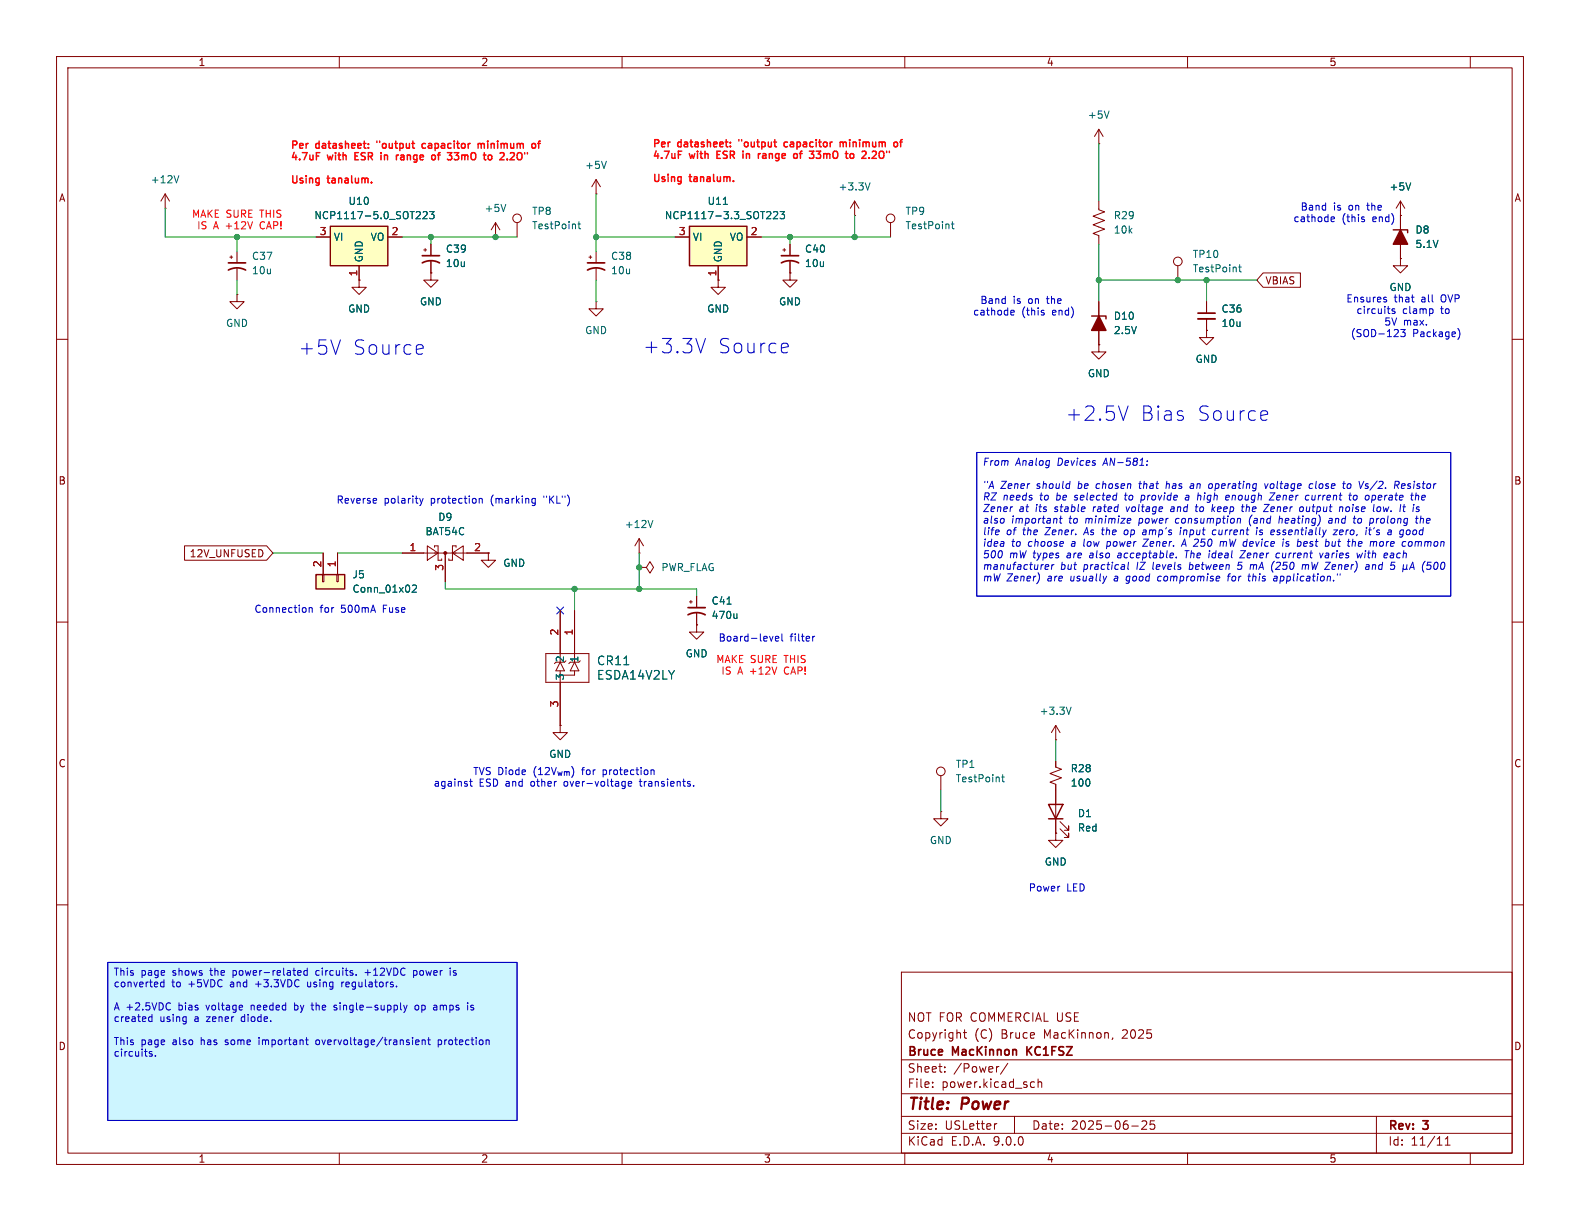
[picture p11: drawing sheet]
<svg xmlns="http://www.w3.org/2000/svg" width="279mm" height="216mm" viewBox="0 0 279 216" stroke-linecap="round" stroke-linejoin="round" font-family="sans-serif">
<g fill="none" stroke="#840000" stroke-width=".18">
<path d="M10 10h259.4v195.9h-259.4zM12 12h255.4v191.9h-255.4zM60 10v2M110 10v2M160 10v2M210 10v2M260 10v2M10 60h2M267.4 60h2M10 110h2M267.4 110h2M10 160h2"/>
<path d="M159.4 171.9h108v32h-108zM267.4 160h2M159.4 197.4h108M159.4 193.4h108M159.4 187.4h108M164.9 192.1v.2M164.9 191.4v.1M167.1 189.4v.2M167.1 188.7v.1M170.4 182.6h.5M170.6 182.1v1.3l.3 .2M176.3 198.7l-.3 .1"/>
<path d="M176.6 188.6l-.2 .1M178.2 188l-1.3 1.9M179.4 197.4v3M182.5 191.3l.4 .1M182.9 192.2l-.4 .1M183.6 191.4l.2-.1 .3 .1 .1 .9M183.6 190.8v1.5M196.8 183.5l-.2 .3M200.1 199.1h1.2M201.9 198.3l.6-.1 .2 .1 .1 .3-.9 1.1h.9M204.1 198.2h-.7v.7l.2-.1h.5l.1 .2-.1 .5-.2 .2-.5-.2M243.4 197.4v6.5"/>
<path d="M60 203.9v2M110 203.9v2M159.4 200.4h108M160 203.9v2M210 203.9v2M255.6 202.5h.8M255.6 201.4l.4-.4v1.5M260 203.9v2"/>
</g>
<path d="M181.6 185.1v1.5M182.5 185.1l-.9 .8" fill="none" stroke="#840000" stroke-width=".3"/>
<path d="M19 170.2h72.4v27.9h-72.4z" fill="#cdf5ff"/>
<g fill="none" stroke="#840000" stroke-width=".18">
<path d="M91.4 39.4v2.5M194.3 35.6v1.5l1 .4-2 .7 2 .8-2 .8 2 .7-2 .8 1 .4v1.5M247.6 38.1h.1M247.6 35.6v10.1M247.6 35.6l-.7 1.2M247.6 35.6l.8 1.2M40.6 45.5h.5M40.9 45.2v.5M41.9 52.1v1.2h1.3l-1.3 1.3-1.3-1.3h1.3M41.9 52.1h.1M41.9 44.5v2M41.9 47.5v2"/>
<path d="M105.4 53.3v1.3h1.3l-1.3 1.3-1.3-1.3h1.3M105.4 53.3h.1M127 49.5v1.3h1.3l-1.3 1.3-1.3-1.3h1.3M127 49.5h.1M139.7 48.3v1.2h1.3l-1.3 1.3-1.3-1.3h1.3M139.7 48.3h.1M194.3 53.3v7.7M208.3 47v2.5M213.4 58.4v1.3h1.2l-1.2 1.3-1.3-1.3h1.3M213.4 58.4h.1M213.4 53.3v2.1M213.4 56.4v2"/>
<path d="M247.6 45.7v1.3h1.3l-1.3 1.3-1.2-1.3h1.2M247.6 45.7h.1M71.1 97.8h15.3M75.6 96.5l1.9 1.3-1.9 1.3zM76.8 96.8v-.3h.7v2.6h.6v-.3M78.7 97.8v5.1M80 97.8l1.9-1.3v2.6zM80.6 96.8v-.3h-.6v2.6h-.6v-.3M96.5 115.6h7.6v5.1h-7.6zM98.3 117.1l-.3 .2M99.1 108v9.1M99.1 118.6v9.7"/>
<path d="M99.1 117.1l.7 1.5h-1.5zM100.8 117.1l-.2 .2M101.6 108v9.1M101.6 118.6v.8h-2.5M101.6 117.1l.8 1.5h-1.6zM121.9 106.4h.5M122.2 106.2v.5M123.2 110.5v1.3h1.3l-1.3 1.2-1.3-1.2h1.3M123.2 110.5h.1M123.2 105.4v2M123.2 108.5v2M99.1 128.3v1.2h1.2l-1.2 1.3-1.3-1.3h1.3"/>
<path d="M99.1 128.3h.1M166.4 137.2v2.5M186.7 130.8h.1M186.7 134.6v1l1 .4-2 .8 2 .7-2 .8 1 .4v8.6M186.7 128.3l-.8 1.2M186.7 128.3l.8 1.2M186.7 128.3v2.5M186.7 147.3v1.3h1.3l-1.3 1.3-1.3-1.3h1.3M186.7 147.3h.1M187.5 146.6l1.5 1.5v-.8v.8h-.8M187.5 145.3l1.5 1.5v-.7v.7h-.8"/>
<circle cx="91.4" cy="38.6" r=".76"/>
<circle cx="208.3" cy="46.2" r=".76"/>
<circle cx="166.4" cy="136.4" r=".76"/>
</g>
<path d="M40.4 47.8a3.2 3.2 0 0 1 3 0M40.4 46.5h3M211.8 55.4h3.1M121.7 108.7a3.2 3.2 0 0 1 3 0M121.7 107.4h3" fill="none" stroke="#840000" stroke-width=".3"/>
<path d="M102.2 39.6h.5M102.4 39.2v1.1l.3 .2M249.5 32.3l-.5 1.3M219 47.2h.5M219.2 46.8v1.1l.3 .2M128.6 106.8h.7M130.3 108.5v.9M130.3 109.2l-.2 .2M177.1 137.4h.5M177.3 137v1.1l.3 .1M189.4 125l-.4 1.3" fill="none" stroke="#006464" stroke-width=".18"/>
<path d="M193 55.9h2.6v.5M246.4 40.6h2.5v.5M185.4 142.2h2.6l-1.3 2.6zM185.4 144.8h2.6" fill="none" stroke="#840000" stroke-width=".25"/>
<g fill="#840000" stroke="#840000" stroke-width=".25">
<path d="M247.6 40.6l1.3 2.6h-2.5z"/>
<path d="M194.3 55.9l1.3 2.5h-2.6z"/>
</g>
<path d="M211.8 56.4h3.1" fill="none" stroke="#840000" stroke-width=".33"/>
<circle cx="78.7" cy="97.8" r=".25" fill="#840000" stroke="#840000" stroke-width=".18"/>
<path d="M55.9 101.6h5.1v2.5h-5.1z" fill="#ffffc2"/>
<path d="M55.9 101.6h5.1v2.5h-5.1z" fill="none" stroke="#840000" stroke-width=".25"/>
<path d="M57.1 97.8v3.8M59.7 97.8v3.8M57 101.6h.3v1.3h-.3zM59.6 101.6h.2v1.3h-.2zM166.4 143.5v1.3h1.2l-1.2 1.3-1.3-1.3h1.3M166.4 143.5h.1" fill="none" stroke="#840000" stroke-width=".18"/>
<path d="M72.9 103.6l.5-.2 .2 .4-.7 .9h.7" fill="none" stroke="#006464" stroke-width=".18"/>
<path d="M58.4 40h10.2v7h-10.2z" fill="#ffffc2"/>
<path d="M58.4 40h10.2v7h-10.2z" fill="none" stroke="#840000" stroke-width=".25"/>
<g fill="none" stroke="#840000" stroke-width=".18">
<path d="M29.2 36.8h.1M29.2 34.3l-.8 1.3M29.2 34.3l.8 1.3M29.2 34.3v2.5M87.6 39.4l-.7 1.2M87.6 39.4l.8 1.2M87.6 39.4v2.5M151.1 38.1h.1M151.1 35.6l-.7 1.2M151.1 35.6l.8 1.2M151.1 35.6v2.5M157.5 39.4v2.5"/>
<path d="M194.3 25.4h.1M194.3 22.9l-.8 1.2M194.3 22.9l.8 1.2M194.3 22.9v2.5M55.9 41.9h2.5M63.5 49.5v1.3h1.3l-1.3 1.3-1.3-1.3h1.3M63.5 49.5h.1M63.5 47v2.5M68.6 41.9h2.5M74.9 44.2h.5M75.2 43.9v.6M76.2 48.3v1.2h1.3l-1.3 1.3-1.3-1.3h1.3"/>
<path d="M76.2 48.3h.1M76.2 43.2v2M76.2 46.2v2.1M87.6 41.9h.1M138.4 44.2h.5M138.7 43.9v.6M139.7 43.2v2M139.7 46.2v2.1M194.3 61v1.2h1.3l-1.3 1.3-1.3-1.3h1.3M194.3 61h.1M86.4 97.8v1.3h1.2l-1.2 1.2-1.3-1.2h1.3M86.4 97.8h.1"/>
<path d="M113 97.8h.1M113 95.3l-.7 1.2M113 95.3l.8 1.2M113 95.3v2.5M113 100.3h1.3l.6-1 .7 1-.7 1-.6-1M113 100.3h.1"/>
<circle cx="157.5" cy="38.6" r=".76"/>
</g>
<path d="M196.1 19.6l-.4 1.3M31.6 31.1l-.4 1.2M73.6 38.7h.7M74.3 37.5v.5M74.8 37.5l.5-.1 .2 .4-.7 .9h.7M76 37.4h.8l-.5 .5 .4 .1v.6l-.2 .1-.5-.1M89.4 36.1l-.4 1.3M153.9 32.3l-.5 1.3M168.2 39.6h.5M168.4 39.2v1.1l.3 .2M115.4 92l-.4 1.3" fill="none" stroke="#006464" stroke-width=".18"/>
<path d="M74.7 46.5a3.2 3.2 0 0 1 3 0M74.7 45.2h3M138.2 46.5a3.2 3.2 0 0 1 3 0M138.2 45.2h3" fill="none" stroke="#840000" stroke-width=".3"/>
<path d="M121.9 40h10.2v7h-10.2z" fill="#ffffc2"/>
<path d="M121.9 40h10.2v7h-10.2z" fill="none" stroke="#840000" stroke-width=".25"/>
<g fill="none" stroke="#840000" stroke-width=".18">
<path d="M105.4 34.3h.1M105.4 31.8v2.5M105.4 31.8l-.8 1.2M105.4 31.8l.8 1.2M247.6 38.1h.1M247.6 38.1v2.5M55.9 41.9h2.5M63.5 49.5h.1M63.5 47v2.5M68.6 41.9h2.5M76.2 48.3h.1M76.2 43.2v2"/>
<path d="M76.2 46.2v2.1M104.1 45.5h.5M104.4 45.2v.5M105.4 44.5v2M105.4 47.5v2M119.4 41.9h2.5M127 49.5h.1M127 47v2.5M132.1 41.9h2.5M139.7 48.3h.1M139.7 43.2v2M139.7 46.2v2.1"/>
<path d="M194.3 53.3v2.6M194.3 58.4v2.6M213.4 58.4h.1M213.4 53.3v2.1M213.4 56.4v2M223.4 48.3h6.6v2.5h-6.6l-1.2-1.3zM247.6 45.7h.1M247.6 43.2v2.5M194.3 61h.1M32.6 96.5h14.5l1.2 1.3-1.2 1.3h-14.5zM57.1 97.8v3.8M59.7 97.8v3.8"/>
<path d="M71.1 97.8h3.8M78.7 97.8v5.1M82.5 97.8h3.9M86.4 97.8h.1M99.1 108v7.6M101.6 108v7.6M123.2 110.5h.1M123.2 105.4v2M123.2 108.5v2M99.1 128.3h.1M99.1 120.7v7.6M186.7 134.6v1"/>
<path d="M186.7 138.7v3.5M186.7 147.3h.1M186.7 144.8v2.5"/>
</g>
<g fill="none" stroke="#006464" stroke-width=".18">
<path d="M73.6 38.7h.7M74.3 37.5v.5M74.8 37.5l.5-.1 .2 .4-.7 .9h.7M76 37.4h.8l-.5 .5 .4 .1v.6l-.2 .1-.5-.1M107.2 28.5l-.4 1.3M127.9 36.1h.7M135.5 38.7h.8M136.3 37.5v.5M136.8 37.5l.5-.1 .2 .4-.8 .9h.8M137.9 37.4h.8l-.4 .5 .4 .1v.6l-.2 .1-.6-.1M249.5 32.3l-.5 1.3M72.9 103.6l.5-.2 .2 .4-.7 .9h.7"/>
<path d="M128.6 106.8h.7M130.3 108.5v.9M130.3 109.2l-.2 .2"/>
</g>
<path d="M103.9 47.8a3.2 3.2 0 0 1 3 0M103.9 46.5h3" fill="none" stroke="#840000" stroke-width=".3"/>
<g fill="none" stroke="#009600" stroke-width=".18">
<path d="M29.2 36.8v5.1h26.7M105.4 34.3v10.2M151.1 38.1v3.8M194.3 25.4v10.2M41.9 41.9v2.6M41.9 49.5v2.6M71.1 41.9h20.3M76.2 41.9v1.3M105.4 41.9h14M105.4 49.5v3.8M134.6 41.9h22.9M139.7 41.9v1.3"/>
<path d="M194.3 49.5h27.9M194.3 43.2v10.1M213.4 49.5v3.8M48.3 97.8h8.8M59.7 97.8h11.4M113 97.8v6.3M78.7 102.9v1.2h44.5v1.3M101.6 104.1v3.9M166.4 139.7v3.8M186.7 130.8v3.8"/>
</g>
<path d="M98.5 107.3l1.2 1.3M99.7 107.3l-1.2 1.3" fill="none" stroke="#000084" stroke-width=".18"/>
<g fill="none" stroke="#0000c2" stroke-width=".18">
<path d="M235.4 39.1h.5M235.4 38.4h.4l.2 .3-.6 .1M241.1 38.8l.2 .2-.2 .2M241.1 38.4h.2M124.8 59.8l-.9 2.6M178.8 55.6h.5M178.8 54.9h.4l.1 .3-.6 .1M184.5 55.3l.2 .2-.2 .2M184.5 54.9h.1M244.9 53h.3v.2l-.2 .2h-.2M244.9 52.6h.3M246.6 54.7l-.3-.1-.1 .2v.2l.4 .1v.3h-.4"/>
<path d="M248.5 58.3l-.4 .4 .3 .2v.5l-.2 .1-.5-.1M253.2 54.6l.2 .2v.4l-.2 .2M257.8 58.1a1.46 1.46 0 0 1 0 1.9M74.5 60.9l.2 .2 .1 .5-1.2 .2M74.7 62.5l-.2 .1M139 60.7l.3 .1 .1 .5-1.2 .2M139.3 62.3l-.3 .1M199.5 71.8l-.9 2.5M223.8 72.6l.2 .2 .2 .4-1.2 .3M224 74.2l-.2 .1M66.5 88.2l.1 .2-.6 .2M74.2 88.1l.3 .9"/>
<path d="M74.5 89l-.3 .4M74.8 88.1l-.3 .9M84.7 88.1v.9M84.7 88.2l.2-.1 .3 .1 .1 .8M94.3 88.1l.4 .1M94.7 88.1v1.1l-.3 .2M94.7 88.9l-.4 .1M172.7 80h83.8v25.4h-83.8zM176.5 93.7l.2 .3-.6 .1M177.5 91.8v.5M186 99.8l-.1 .9M186.1 100l-.1 .1"/>
<path d="M187.4 91.7h.4M187.6 91.2l-.1 1.1 .2 .2M192.2 93.3l-.6 1.3M195.7 96.5l.1 .1M195.8 95.8l-.1 1.2M197.8 98.2l-.2 .1 .2 .3M198.8 87.6h.5M199.1 87.1l-.2 1.1 .3 .2M199.1 89.6l.2 .9 .5-.9M199.3 93.7l-.3 .1-.2 .1v.5l.4 .2M199.6 99.4l-.2 1.1 .2 .2M199.8 92.4l-.1 .1"/>
<path d="M200 91.8v.2l-.7 .1M201.4 85.5h.5M201.6 85.1l-.1 1.1 .3 .2M201.8 88.4h.3M201.9 87.6l-.2 1.2M202.2 95.3h.9l-1 1.3h.8M202.2 87.6h-.3M202.6 94.5l-.4 .1M202.7 94l-.5 .1M202.8 82.2v.1M202.9 81.5v.1M206.3 85.1l-.1 1.3"/>
<path d="M206.6 85.5l-.3 .1M207.5 90h-.3l-.2 .2v.2l.4 .1M208 98.5v.1M208 91.7l-.2 .6 .3 .2M208.8 93.7l-.1 .9M208.9 96.6l.6-1.3 .2 1.3M209.1 96.2h.6M209.4 93.7l-.1 .9M209.7 87.6h.5M209.9 97.4l-.2 1.2M210.2 87.9h-.4l-.2 .2 .1 .3h.5M210.5 99.4l-.2 1.3"/>
<path d="M210.5 86.3h.5M210.5 99.8l-.1 .1M210.6 85.6h.5M211.1 85.8l-.4 .1-.2 .2M211.4 89.6h.4M211.5 90.4l.2 .1M211.6 89.2l-.1 1.1M211.9 87.1l-.2 1.3M212.2 87.6l.2 .2-.1 .6M214 85.5l.3 .1 .1 .2v.3l-.3 .3M214.5 90l.3 .5M214.5 94.5h.5"/>
<path d="M214.9 89.6l-.6 .5M216 95.8l.4 .1M216.4 95.9l-.1 .7M216.7 95.8l-.3 .1M217.3 88.4h-.4M217.4 87.8v.1l-.6 .1M219.4 91.8l-.1 .7M219.6 99.4h-.6l-.1 .6 .5-.1M220.2 97.4l-1 1.2h.9M220.5 89.2l-.2 1.3M221.1 91.4a1.42 1.42 0 0 0 .1 1.6M221.3 99.8l.3 .1"/>
<path d="M222.3 93.7l-.2 .9M222.8 93.9v.2l.4 .1 .1 .2-.2 .2-.4-.1M223.6 85.5l.2 .9 .4-.9M224.4 89.2l-1 1.3h.9M224.6 87.1h.8l-1 1.3h.9M224.7 85.6l-.1 .5 .1 .2M225.8 94.5l.3 .1M225.9 93.9v.2h.3M225.9 97.8l.4 .1M226.2 98.6h-.4M226.2 93.7l-.3 .1M226.3 91.2l-.2 1.3"/>
<path d="M226.3 100l-.8 .7h.8M226.7 91.7h-.3l-.2 .1M227.4 95.9l.1 .2 .4 .1v.2l-.2 .2-.3-.1M230.3 100l.4-.2 .2 .2M230.4 99.8l-.2 .9M230.6 96.5h.4M231.1 89.6l-.1 .7 .3 .2M231.2 96.1l-.7 .1M231.3 99.8l-.4 .2M232 87.6v.6l.3 .2M232.2 85.6h-.5l-.2 .5 .2 .3 .4-.1M232.8 85.1l-.1 1.2"/>
<path d="M233.4 97.8l.2 .8 .4-.8M234.8 97.8l-.3 .1M234.8 98.2h-.3l-.2 .1 .1 .3h.4M235.6 92h-.5l-.2 .2 .2 .3 .4-.1M235.6 91.8l-.1 .7M235.6 95.8v.7l.3 .1 .2-.1M235.9 93.7h.6l-.7 .9h.6M236.2 95.8l-.1 .8M237.3 89.6l.2 .2-.1 .7M237.4 93.7l-.4 .1-.1 .6 .1 .2 .4-.1M237.5 94l-.6 .1M238.3 85.6l.2-.1 .4 .1v.5l-.2 .2-.3 .1-.2-.1z"/>
<path d="M238.5 89.6l-.4 .1-.1 .5 .2 .3 .3-.1M238.5 87.6h.5M239.4 87.7l.2-.1 .4 .1v.5l-.2 .2h-.3l-.2-.1zM240.3 95.8l-.1 .6 .1 .2h.3M240.4 91.7l-.3 .2v.4l.1 .1 .3 .1M240.8 96.1l-.6 .1M240.9 97.8l-.3 .8-.2-.6-.3 .6M241.4 97.8l-.1 .8M241.5 85.8l.4 .2v.2l-.2 .2-.3-.1M241.7 99.8l.4 .1-.1 .8M242 85.6l-.3-.1-.2 .2M242 93.7h.5"/>
<path d="M242.3 93.3l-.2 1.1M242.3 94.6h.1M242.7 87.6h.4l.1 .1M242.8 99.8l-.2 .9M242.9 99.8l-.2 .2M243 93.3l-.1 .2M243.2 88.2l-.1 .2h-.4M244.1 89.7v.6l-.4 .2M244.4 95.8l-.3 .1-.2 .5 .3 .2 .3-.1M246 97.9h.4M246.5 98.1l-.5 .1-.2 .1 .2 .3h.4M246.7 85.1h.5l.2 .2-.1 .4-.6 .1"/>
<path d="M247 85.8l.3 .6M248.4 85.6l-.3-.1-.2 .2v.6h.4M248.5 85.8l-.7 .2M249.5 95.8l.2 .2-.1 .5M250.3 91.7h.5M250.3 95.8l-.1 .8M250.4 87.7l.2-.1h.2v.8M250.4 87.1l-.1 1.3M250.5 92.4l.2 .1M250.5 91.2l-.1 1.1M251.2 91.8l.2-.1h.3v.8M251.3 91.2l-.2 1.3"/>
<path d="M251.6 87.6l-.2 .2v.4l.1 .2h.3M252 99.2a1.49 1.49 0 0 0-.2 2M252 87.9l-.6 .1M253.1 99.4h-.6l-.2 .6 .2-.1 .5 .1 .1 .1-.2 .5-.2 .1-.4-.1M54.7 107.4v.9M54.7 107.6l.2-.2 .3 .1v.8M136.7 112.5l-.3 .9M137.1 112.9l.6-.1v-.2l-.4-.1-.2 .2 .1 .6h.5M138.3 112.1v1.1l.1 .2M143.7 112.5v.9M144.1 112.5l-.4 .3M184.8 100.6h.5"/>
<path d="M185.5 100l-.1 .1-.6 .2M199.1 103.1l.3 .1M199.3 102l-.2 .5 .2 .2M205.3 101.9l-.5 .1-.1 .5 .1 .2h.4M210.3 100.6l.1 .1M217.1 101.9h.4M217.3 101.6l-.2 1.1M218.8 100.6l.5 .1M220.7 101.9h.5M220.9 102.7h.2M221.6 101.5l-.1 1.2M225.7 101.9h-.4"/>
<path d="M225.8 102.7h-.4M225.8 102.2l-.5 .1M225.9 102.1l-.1 .6M230.9 100l-.1 .7M242 100.6l-.4 .1M242.1 100.1l-.4 .1M249.2 100.7l.6-1.3 .3 1.3M249.4 100.3h.6M83 138.2h.5M83.2 137.7v1.1l.3 .2M110.6 139h-.2M110.6 138.2v1l-.2 .2"/>
<path d="M111.2 138.2v.8h.4M111.6 138.2l.1 .3-.6 .1M113.2 137.7l.1 1.3M115.3 136.1l.4 .2v.7M122.7 138.9v.1M19 170.2h72.4v27.9h-72.4zM26.4 179.8h.5M26.9 179.4v1.2M28.4 173.8v.6l.2 .1 .4-.1M29 173.2v1.3M29.9 177.3l.2 .1M30.1 178.5l-.2 .1"/>
<path d="M52.1 177.3v1.3M52.1 178.5l.1 .1M52.2 177.7l-.1 .1M52.8 171.6l.4 .1v.2l-.6 .1M53.2 172.4l-.4 .1M54.3 171.7l-.3-.1-.3 .3 .1 .5h.5M54.3 171.2v1.3M54.4 173.7v.6l.2 .2M55 177.7h.5M55.2 177.3v1.1l.3 .2M56.1 171.6l-.3 .3v.3l.3 .3M59.5 177.8l-.3-.1-.2 .3 .6 .3"/>
<path d="M59.6 178.4l-.2 .2-.4-.1M60.4 173.7v.8M60.8 173.7l-.4 .2M63 172.3v.2M64.6 172h.9M70.1 174.4v.1M71.4 177.7l.3 .9M71.7 178.6l-.3 .4M72 177.7l-.3 .9M73.1 171.7l.4-.1 .2 .1M73.1 171.6v1.3M73.4 177.9l.2-.2 .4 .2v.4l-.1 .2-.3 .1-.2-.1z"/>
<path d="M73.7 172.3l-.2 .2-.4-.1M77.1 177.7l.2 .2v.7M77.3 178.5l-.2 .1M77.3 178l-.2 .1M79.6 171.2v.1M79.6 171.6v.9M80.2 172.4l.3 .1M80.3 171.6l-.1 .2 .1 .2M82.7 177.3v.1M83.7 177.8l-.3-.1-.2 .2 .1 .2 .4 .1v.3h-.5M26.4 180.6h.5M26.5 186.3l.4 .1v.2l-.1 .2-.4-.1"/>
<path d="M27.5 186.6v.2M45.8 183.5v.1M45.8 183.9v.8M54 183.9h.5M54.3 184.7h.2M56.3 183.9h-.3l-.2 .2 .1 .5 .4 .1M73.7 183.9h.3l.1 .3-.6 .1M74 184.7h-.3M74.7 184l.1-.1h.3l.1 .8M74.7 183.9v.8M75.6 183.9h.5M75.8 183.5v1l.3 .2"/>
<path d="M77.5 183.9h.4l.1 .1M77.5 183.9v1.2M78 184.6l-.1 .1h-.4"/>
</g>
<g fill="none" stroke="#ff0604" stroke-width=".25">
<path d="M62.8 27.6h.4M62.8 27v1.3h.6M66.7 24.9v.3M71.3 27.4l-.4 .1M71.3 27.8h-.3l-.2 .2 .1 .2 .4 .1M75.2 25.4h-.3l-.3 .2 .2 .6h.4M77.4 27.4h.4M77.5 27.2v1.1M81.1 27l-.4 .5 .3 .1 .1 .4-.2 .3h-.4M84.6 25.5l.3-.1 .2 .1M84.6 25.4v.8M85.1 25.5l.2-.1 .3 .1"/>
<path d="M85.1 25.5v.7M90.2 28.3h.8M90.9 27.1v.4M91.5 27.2v.9M94.5 25.4l.2 .2v.4l-.2 .2M95.1 25.4h.5M95.6 24.9l-.3 .2v1.1M126.8 27.3h.4M126.8 26.7v1.3h.6M130.7 24.7v.2M135.3 27.2h-.4M135.3 27.5h-.3l-.2 .2 .1 .2 .4 .1"/>
<path d="M139.2 25.2l-.3-.1-.3 .3 .2 .5h.4M141.4 27.2h.5M141.5 26.9v1.1M145.1 26.7l-.4 .5 .4 .1v.5l-.2 .2h-.4M148.6 25.2l.3-.1 .2 .2M148.6 25.1v.9M149.1 25.3l.2-.2 .4 .2M149.1 25.3v.7M154.2 28h.8M154.9 26.9v.4M155.5 26.9v.9M158.5 25.1l.2 .3v.3l-.2 .3"/>
<path d="M159.1 25.1h.5M159.6 24.7l-.3 .2v1.1"/>
</g>
<g fill="#009600" stroke="#009600" stroke-width=".18">
<circle cx="194.3" cy="49.5" r=".46"/>
<circle cx="213.4" cy="49.5" r=".46"/>
<circle cx="208.3" cy="49.5" r=".46"/>
<circle cx="41.9" cy="41.9" r=".46"/>
<circle cx="87.6" cy="41.9" r=".46"/>
<circle cx="105.4" cy="41.9" r=".46"/>
<circle cx="101.6" cy="104.1" r=".46"/>
<circle cx="76.2" cy="41.9" r=".46"/>
<circle cx="139.7" cy="41.9" r=".46"/>
<circle cx="113" cy="104.1" r=".46"/>
<circle cx="113" cy="100.3" r=".46"/>
<circle cx="151.1" cy="41.9" r=".46"/>
</g>
<g font-size="3.5" fill="#0000c2">
<text x="52.7" y="63">+5V</text>
<text x="62.3" y="63">Source</text>
<text x="113.6" y="62.7">+3.3V</text>
<text x="126.9" y="62.7">Source</text>
<text x="188.4" y="74.7">+2.5V</text>
<text x="201.6" y="74.7">Bias</text>
<text x="211.6" y="74.7">Source</text>
</g>
<g font-size="2.8" fill="#840000">
<text x="160.4" y="196.8">Title:</text>
<text x="170.1" y="196.8">Power</text>
</g>
<g font-size="2.1" fill="#006464">
<text x="105.5" y="117.8">CR11</text>
<text x="105.5" y="120.4">ESDA14V2LY</text>
</g>
<g font-size="2.1" fill="#840000">
<text x="160.4" y="183.9">Copyright</text>
<text x="160.4" y="180.9">NOT FOR COMMERCIAL USE</text>
<text x="172.3" y="183.9">(C)</text>
<text x="177.1" y="183.9">Bruce</text>
<text x="184.7" y="183.9">MacKinnon,</text>
<text x="198.7" y="183.9">2025</text>
<text x="160.4" y="189.9">Sheet:</text>
<text x="160.4" y="187.1">Bruce</text>
<text x="168.5" y="187.1">MacKinnon</text>
<text x="168.6" y="189.9">/Power/</text>
<text x="182.2" y="187.1">KC1FSZ</text>
<text x="160.4" y="192.6">File:</text>
<text x="166.5" y="192.6">power.kicad_sch</text>
<text x="160.4" y="202.8">KiCad</text>
<text x="160.4" y="200">Size:</text>
<text x="167.1" y="200">USLetter</text>
<text x="168.1" y="202.8">E.D.A.</text>
<text x="175.7" y="202.8">9.0.0</text>
<text x="182.4" y="200">Date:</text>
<text x="189.4" y="200">2025-06-25</text>
<text x="245.4" y="200.2">Rev:</text>
<text x="245.4" y="202.8">Id:</text>
<text x="249.5" y="202.8">11/11</text>
<text x="251.8" y="200.2">3</text>
</g>
<g font-size="1.8" fill="#840000">
<text x="35" y="11.9">1</text>
<text x="85" y="11.9">2</text>
<text x="135" y="11.9">3</text>
<text x="185" y="11.9">4</text>
<text x="235" y="11.9">5</text>
<text x="10.3" y="35.9">A</text>
<text x="267.7" y="35.9">A</text>
<text x="223.7" y="50.5">VBIAS</text>
<text x="10.3" y="85.9">B</text>
<text x="267.7" y="85.9">B</text>
<text x="33.4" y="98.7">12V_UNFUSED</text>
<text x="10.3" y="135.9">C</text>
<text x="267.7" y="135.9">C</text>
<text x="10.3" y="185.9">D</text>
<text x="267.7" y="185.9">D</text>
<text x="35" y="205.8">1</text>
<text x="85" y="205.8">2</text>
<text x="135" y="205.8">3</text>
<text x="185" y="205.8">4</text>
<text x="235" y="205.8">5</text>
</g>
<g font-size="1.8" fill="#006464">
<text x="192.3" y="21.2">+5V</text>
<text x="26.6" y="32.6">+12V</text>
<text x="103.4" y="30.1">+5V</text>
<text x="148.2" y="33.9">+3.3V</text>
<text x="245.6" y="33.9">+5V</text>
<text x="55.5" y="39">NCP1117-5.0_SOT223</text>
<text x="61.5" y="36.4">U10</text>
<text x="85.6" y="37.7">+5V</text>
<text x="94" y="38.2">TP8</text>
<text x="94" y="40.7">TestPoint</text>
<text x="117.5" y="39">NCP1117-3.3_SOT223</text>
<text x="125" y="36.4">U11</text>
<text x="160" y="38.2">TP9</text>
<text x="160" y="40.7">TestPoint</text>
<text x="196.9" y="41.5">10k</text>
<text x="196.9" y="39">R29</text>
<text x="250.2" y="41.5">D8</text>
<text x="44.5" y="46.2">C37</text>
<text x="58.9" y="42.8">VI</text>
<text x="64.4" y="46.5" transform="rotate(-90 64.4 46.5)">GND</text>
<text x="65.4" y="42.8">VO</text>
<text x="78.7" y="44.9">C39</text>
<text x="78.7" y="47.4">10u</text>
<text x="108" y="46.2">C38</text>
<text x="122.4" y="42.8">VI</text>
<text x="127.9" y="46.5" transform="rotate(-90 127.9 46.5)">GND</text>
<text x="128.9" y="42.8">VO</text>
<text x="142.2" y="44.9">C40</text>
<text x="142.2" y="47.4">10u</text>
<text x="210.8" y="45.8">TP10</text>
<text x="250.2" y="44">5.1V</text>
<text x="44.5" y="48.7">10u</text>
<text x="108" y="48.7">10u</text>
<text x="210.8" y="48.4">TestPoint</text>
<text x="245.6" y="51.7">GND</text>
<text x="39.9" y="58">GND</text>
<text x="61.5" y="55.5">GND</text>
<text x="74.2" y="54.2">GND</text>
<text x="103.4" y="59.3">GND</text>
<text x="125" y="55.5">GND</text>
<text x="137.7" y="54.2">GND</text>
<text x="196.9" y="56.7">D10</text>
<text x="196.9" y="59.3">2.5V</text>
<text x="215.9" y="55.5">C36</text>
<text x="215.9" y="58">10u</text>
<text x="211.3" y="64.4">GND</text>
<text x="192.3" y="66.9">GND</text>
<text x="75.1" y="94.8">BAT54C</text>
<text x="77.4" y="92.3">D9</text>
<text x="110.4" y="93.6">+12V</text>
<text x="88.9" y="100.4">GND</text>
<text x="116.8" y="101.2">PWR_FLAG</text>
<text x="62.2" y="102.5">J5</text>
<text x="62.2" y="105">Conn_01x02</text>
<text x="125.7" y="107.1">C41</text>
<text x="125.7" y="109.7">470u</text>
<text x="99.9" y="117.2" transform="rotate(-90 99.9 117.2)">2</text>
<text x="102.5" y="117.2" transform="rotate(-90 102.5 117.2)">1</text>
<text x="121.2" y="116.4">GND</text>
<text x="99.9" y="120.4" transform="rotate(-90 99.9 120.4)">3</text>
<text x="183.7" y="126.6">+3.3V</text>
<text x="97" y="134.2">GND</text>
<text x="168.9" y="136">TP1</text>
<text x="189.2" y="136.8">R28</text>
<text x="168.9" y="138.5">TestPoint</text>
<text x="189.2" y="139.3">100</text>
<text x="164.3" y="149.5">GND</text>
<text x="190.5" y="144.7">D1</text>
<text x="190.5" y="147.2">Red</text>
<text x="184.7" y="153.3">GND</text>
</g>
<g font-size="1.8" fill="#ff0604">
<text x="51.3" y="26.4">Per</text>
<text x="51.3" y="28.4">4.7uF</text>
<text x="55.9" y="26.4">datasheet:</text>
<text x="58" y="28.4">with</text>
<text x="63.3" y="28.4">ESR</text>
<text x="67.3" y="26.4">&quot;output</text>
<text x="68.4" y="28.4">in</text>
<text x="71.7" y="28.4">range</text>
<text x="75.8" y="26.4">capacitor</text>
<text x="78.5" y="28.4">of</text>
<text x="81.8" y="28.4">33mO</text>
<text x="86.1" y="26.4">minimum</text>
<text x="88.7" y="28.4">to</text>
<text x="92.1" y="28.4">2.2O&quot;</text>
<text x="115.3" y="26.1">Per</text>
<text x="115.3" y="28.2">4.7uF</text>
<text x="119.9" y="26.1">datasheet:</text>
<text x="122.1" y="28.2">with</text>
<text x="127.3" y="28.2">ESR</text>
<text x="131.3" y="26.1">&quot;output</text>
<text x="132.4" y="28.2">in</text>
<text x="135.7" y="28.2">range</text>
<text x="139.8" y="26.1">capacitor</text>
<text x="142.5" y="28.2">of</text>
<text x="145.8" y="28.2">33mO</text>
<text x="150.1" y="26.1">minimum</text>
<text x="152.7" y="28.2">to</text>
<text x="156.1" y="28.2">2.2O&quot;</text>
<text x="51.3" y="32.5">Using</text>
<text x="58" y="32.5">tanalum.</text>
<text x="115.3" y="32.3">Using</text>
<text x="122.1" y="32.3">tanalum.</text>
</g>
<g font-size="1.8" fill="#ff070c">
<text x="33.8" y="38.7">MAKE SURE THIS</text>
<text x="34.8" y="40.8">IS</text>
<text x="37.7" y="40.8">A +12V</text>
<text x="46.3" y="40.8">CAP!</text>
<text x="126.6" y="117.4">MAKE SURE THIS</text>
<text x="127.5" y="119.5">IS</text>
<text x="130.5" y="119.5">A +12V</text>
<text x="139" y="119.5">CAP!</text>
</g>
<g font-size="1.8" fill="#a90000">
<text x="56.4" y="41.7">3</text>
<text x="69.1" y="41.7">2</text>
<text x="119.9" y="41.7">3</text>
<text x="132.6" y="41.7">2</text>
<text x="63.2" y="49" transform="rotate(-90 63.2 49)">1</text>
<text x="126.7" y="49" transform="rotate(-90 126.7 49)">1</text>
<text x="56.9" y="100.4" transform="rotate(-90 56.9 100.4)">2</text>
<text x="59.4" y="100.4" transform="rotate(-90 59.4 100.4)">1</text>
<text x="72.3" y="97.5">1</text>
<text x="78.5" y="101" transform="rotate(-90 78.5 101)">3</text>
<text x="83.7" y="97.5">2</text>
<text x="98.8" y="112.5" transform="rotate(-90 98.8 112.5)">2</text>
<text x="101.3" y="112.5" transform="rotate(-90 101.3 112.5)">1</text>
<text x="98.8" y="125.2" transform="rotate(-90 98.8 125.2)">3</text>
</g>
<g font-size="1.8" fill="#0000c2">
<text x="228.6" y="39.5">cathode</text>
<text x="229.9" y="37.4">Band</text>
<text x="235.8" y="37.4">is</text>
<text x="237.3" y="39.5">(this</text>
<text x="238.6" y="37.4">on</text>
<text x="242.1" y="37.4">the</text>
<text x="242.8" y="39.5">end)</text>
<text x="173.3" y="53.9">Band</text>
<text x="179.1" y="53.9">is</text>
<text x="182" y="53.9">on</text>
<text x="185.4" y="53.9">the</text>
<text x="238" y="53.7">Ensures</text>
<text x="246.5" y="53.7">that</text>
<text x="251.5" y="53.7">all</text>
<text x="255.1" y="53.7">OVP</text>
<text x="172" y="56">cathode</text>
<text x="180.7" y="56">(this</text>
<text x="186.2" y="56">end)</text>
<text x="238.8" y="59.8">(SOD-123</text>
<text x="239.8" y="55.7">circuits</text>
<text x="244.7" y="57.8">5V</text>
<text x="248" y="55.7">clamp</text>
<text x="248.2" y="57.8">max.</text>
<text x="249.8" y="59.8">Package)</text>
<text x="254.9" y="55.7">to</text>
<text x="173.7" y="82.7">From</text>
<text x="179.6" y="82.7">Analog</text>
<text x="187.1" y="82.7">Devices</text>
<text x="195.4" y="82.7">AN-581:</text>
<text x="59.4" y="89.3">Reverse</text>
<text x="67.9" y="89.3">polarity</text>
<text x="76.3" y="89.3">protection</text>
<text x="87.1" y="89.3">(marking</text>
<text x="96.6" y="89.3">&quot;KL&quot;)</text>
<text x="173.7" y="86.8">&quot;A</text>
<text x="173.7" y="88.8">RZ needs</text>
<text x="176.9" y="86.8">Zener</text>
<text x="183.4" y="86.8">should</text>
<text x="184" y="88.8">to</text>
<text x="187" y="88.8">be</text>
<text x="190.5" y="88.8">selected</text>
<text x="190.9" y="86.8">be</text>
<text x="194.3" y="86.8">chosen</text>
<text x="199.5" y="88.8">to</text>
<text x="202.1" y="86.8">that</text>
<text x="202.6" y="88.8">provide</text>
<text x="207" y="86.8">has</text>
<text x="210.7" y="88.8">a</text>
<text x="211.5" y="86.8">an</text>
<text x="213" y="88.8">high</text>
<text x="215" y="86.8">operating</text>
<text x="218.2" y="88.8">enough</text>
<text x="225.1" y="86.8">voltage</text>
<text x="226.2" y="88.8">Zener</text>
<text x="232.7" y="88.8">current</text>
<text x="233.2" y="86.8">close</text>
<text x="239.3" y="86.8">to</text>
<text x="240.6" y="88.8">to</text>
<text x="242.4" y="86.8">Vs/2.</text>
<text x="243.7" y="88.8">operate</text>
<text x="248.8" y="86.8">Resistor</text>
<text x="252" y="88.8">the</text>
<text x="173.7" y="90.9">Zener</text>
<text x="173.7" y="92.9">also</text>
<text x="173.7" y="95">life</text>
<text x="177.9" y="95">of</text>
<text x="178.8" y="92.9">important</text>
<text x="180.2" y="90.9">at</text>
<text x="181" y="95">the</text>
<text x="183.2" y="90.9">its</text>
<text x="185.1" y="95">Zener.</text>
<text x="186.7" y="90.9">stable</text>
<text x="189.1" y="92.9">to</text>
<text x="192.2" y="92.9">minimize</text>
<text x="192.2" y="95">As the</text>
<text x="193.7" y="90.9">rated</text>
<text x="199.6" y="95">op</text>
<text x="199.8" y="90.9">voltage</text>
<text x="201.8" y="92.9">power</text>
<text x="203.1" y="95">amp's</text>
<text x="207.9" y="90.9">and</text>
<text x="208.5" y="92.9">consumption</text>
<text x="209.9" y="95">input</text>
<text x="212.5" y="90.9">to</text>
<text x="215.5" y="90.9">keep</text>
<text x="215.8" y="95">current</text>
<text x="221" y="90.9">the</text>
<text x="221.7" y="92.9">(and</text>
<text x="223.8" y="95">is</text>
<text x="225.2" y="90.9">Zener</text>
<text x="226.6" y="95">essentially</text>
<text x="227.2" y="92.9">heating)</text>
<text x="231.7" y="90.9">output</text>
<text x="236.2" y="92.9">and</text>
<text x="237.9" y="95">zero,</text>
<text x="238.9" y="90.9">noise</text>
<text x="240.8" y="92.9">to</text>
<text x="243.7" y="95">it's</text>
<text x="243.9" y="92.9">prolong</text>
<text x="245.1" y="90.9">low.</text>
<text x="247.9" y="95">a</text>
<text x="250" y="90.9">It</text>
<text x="250.2" y="95">good</text>
<text x="252.2" y="92.9">the</text>
<text x="173.7" y="97">idea</text>
<text x="173.7" y="99">500</text>
<text x="173.7" y="101.1">manufacturer</text>
<text x="178.5" y="99">mW types</text>
<text x="178.8" y="97">to</text>
<text x="181.9" y="97">choose</text>
<text x="187.5" y="101.1">but</text>
<text x="188.9" y="99">are</text>
<text x="189.7" y="97">a</text>
<text x="191.7" y="101.1">practical</text>
<text x="192" y="97">low</text>
<text x="193.1" y="99">also</text>
<text x="196.3" y="97">power</text>
<text x="198.3" y="99">acceptable.</text>
<text x="201.3" y="101.1">IZ levels</text>
<text x="203" y="97">Zener.</text>
<text x="210.1" y="97">A 250</text>
<text x="210.4" y="99">The</text>
<text x="210.9" y="101.1">between</text>
<text x="214.8" y="99">ideal</text>
<text x="217.2" y="97">mW device</text>
<text x="219.7" y="101.1">5</text>
<text x="220.6" y="99">Zener</text>
<text x="222.1" y="101.1">mA</text>
<text x="226" y="101.1">(250</text>
<text x="227.1" y="99">current</text>
<text x="228.6" y="97">is</text>
<text x="231.4" y="97">best</text>
<text x="231.7" y="101.1">mW Zener)</text>
<text x="235" y="99">varies</text>
<text x="236.6" y="97">but</text>
<text x="240.8" y="97">the</text>
<text x="241.8" y="99">with</text>
<text x="243.3" y="101.1">and</text>
<text x="244.9" y="97">more</text>
<text x="246.8" y="99">each</text>
<text x="248" y="101.1">5</text>
<text x="250.8" y="97">common</text>
<text x="253.9" y="101.1">(500</text>
<text x="173.7" y="103.1">mW Zener)</text>
<text x="185.3" y="103.1">are</text>
<text x="189.5" y="103.1">usually</text>
<text x="197.5" y="103.1">a</text>
<text x="199.8" y="103.1">good</text>
<text x="205.6" y="103.1">compromise</text>
<text x="218.2" y="103.1">for</text>
<text x="222" y="103.1">this</text>
<text x="226.7" y="103.1">application.&quot;</text>
<text x="44.9" y="108.6">Connection</text>
<text x="56.6" y="108.6">for</text>
<text x="60.4" y="108.6">500mA</text>
<text x="68" y="108.6">Fuse</text>
<text x="127" y="113.6">Board-level</text>
<text x="139.7" y="113.6">filter</text>
<text x="83.6" y="137.3">TVS Diode</text>
<text x="94.4" y="137.3">(12V_{wm})for</text>
<text x="107.1" y="137.3">protection</text>
<text x="76.6" y="139.3">against</text>
<text x="84.7" y="139.3">ESD and</text>
<text x="94.1" y="139.3">other</text>
<text x="100.2" y="139.3">over-voltage</text>
<text x="113.8" y="139.3">transients.</text>
<text x="181.8" y="157.8">Power</text>
<text x="188.6" y="157.8">LED</text>
<text x="20" y="172.9">This</text>
<text x="24.9" y="172.9">page</text>
<text x="30.6" y="172.9">shows</text>
<text x="37.5" y="172.9">the</text>
<text x="41.6" y="172.9">power-related</text>
<text x="56.5" y="172.9">circuits.</text>
<text x="65.4" y="172.9">+12VDC</text>
<text x="74.2" y="172.9">power</text>
<text x="80.8" y="172.9">is</text>
<text x="20" y="174.9">converted</text>
<text x="20" y="179">A +2.5VDC</text>
<text x="30.4" y="174.9">to</text>
<text x="31.7" y="179">bias</text>
<text x="33.4" y="174.9">+5VDC</text>
<text x="36.8" y="179">voltage</text>
<text x="41" y="174.9">and</text>
<text x="44.8" y="179">needed</text>
<text x="45.6" y="174.9">+3.3VDC</text>
<text x="52.7" y="179">by</text>
<text x="55" y="174.9">using</text>
<text x="56" y="179">the</text>
<text x="60.1" y="179">single-supply</text>
<text x="61.3" y="174.9">regulators.</text>
<text x="74.7" y="179">op</text>
<text x="78.1" y="179">amps</text>
<text x="20" y="181">created</text>
<text x="20" y="185.1">This</text>
<text x="24.9" y="185.1">page</text>
<text x="28.2" y="181">using</text>
<text x="30.6" y="185.1">also</text>
<text x="34.5" y="181">a</text>
<text x="35.8" y="185.1">has</text>
<text x="36.8" y="181">zener</text>
<text x="40.3" y="185.1">some</text>
<text x="43.1" y="181">diode.</text>
<text x="46.4" y="185.1">important</text>
<text x="56.7" y="185.1">overvoltage/transient</text>
<text x="78.5" y="185.1">protection</text>
<text x="20" y="187.2">circuits.</text>
</g>
</svg>
